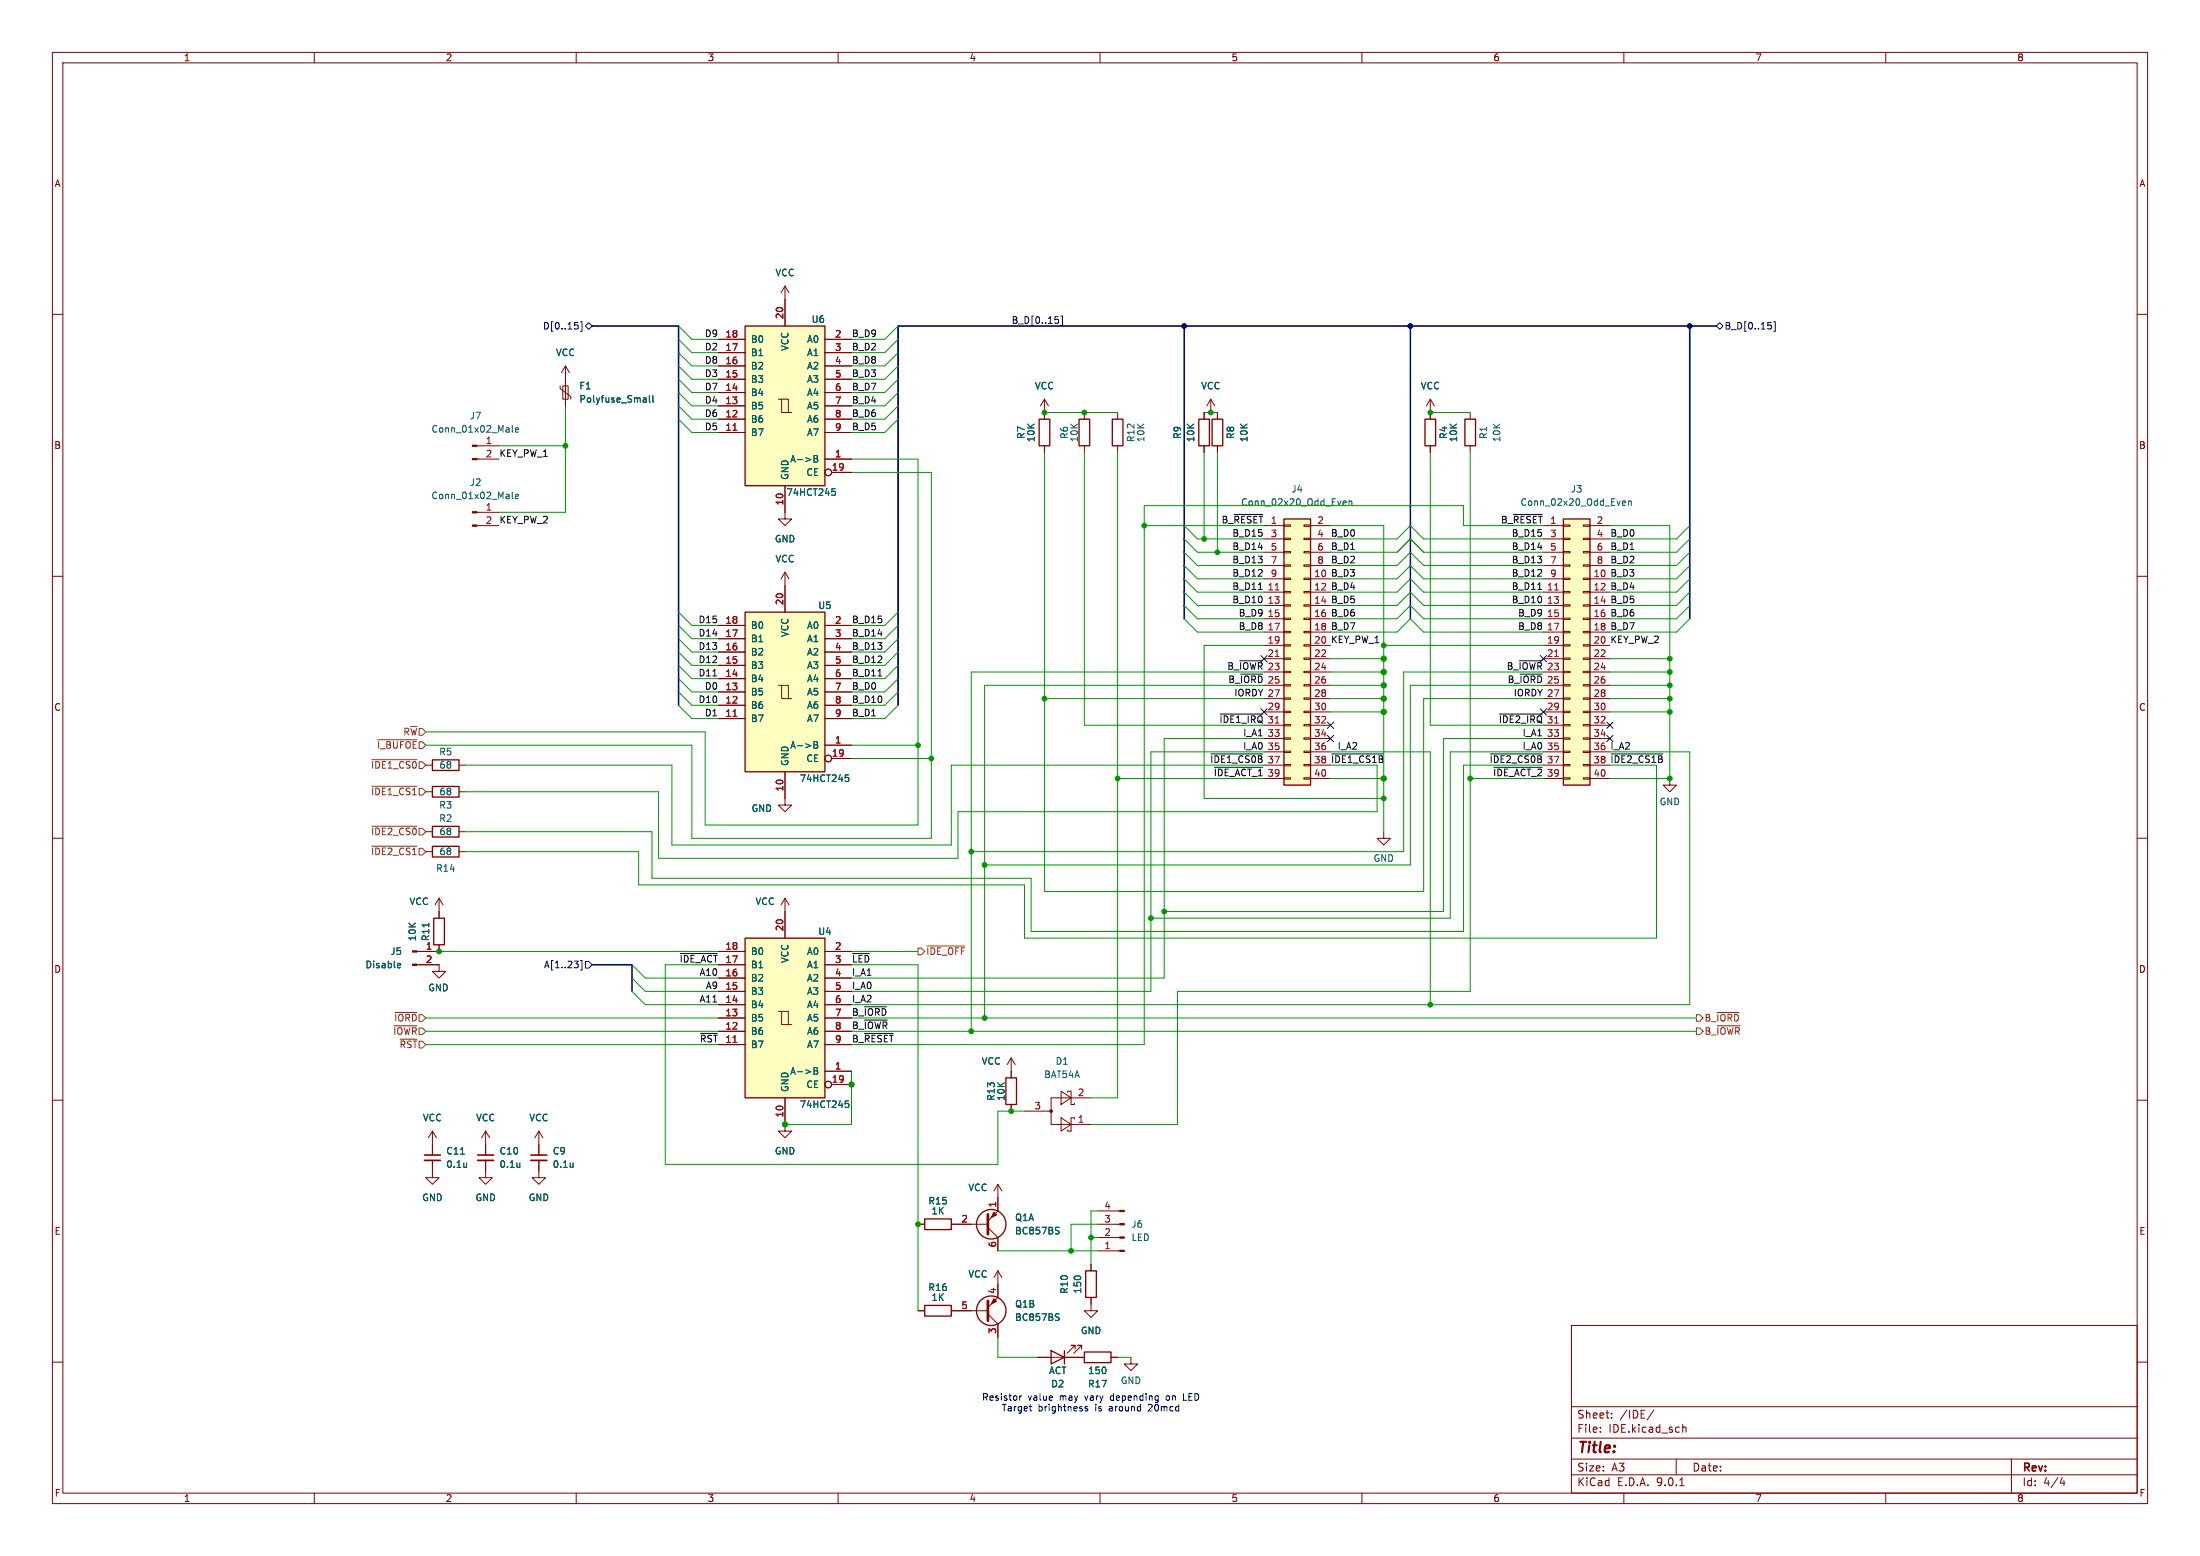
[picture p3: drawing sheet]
<svg xmlns="http://www.w3.org/2000/svg" width="420mm" height="297mm" viewBox="0 0 420 297" stroke-linecap="round" stroke-linejoin="round" font-family="sans-serif">
<g fill="none" stroke="#840000" stroke-width=".19">
<path d="M10 10h400v277h-400zM12 12h396v273h-396zM60 10v2M110 10v2M160 10v2M210 10v2M260 10v2M310 10v2M360 10v2M10 60h2M106.9 73.7v.5l2.1 1.5v.5M107.4 73.7h1.1v2.5h-1.1z"/>
<path d="M107.9 69.9l-.7 1.2M107.9 69.9l.8 1.2M107.9 69.9v7.6M408 60h2M10 110h2M408 110h2M10 160h2M408 160h2M83.8 184.2v1.2h-1.3l1.3 1.3 1.3-1.3h-1.3M10 210h2M82.5 215.9v4.6M82.5 215.9l-.7 1.3"/>
<path d="M82.5 215.9l.8 1.3M92.7 215.9l-.8 1.3M92.7 215.9l.8 1.3M92.7 215.9v2.5M408 210h2M82.5 221.5v3.3h1.3l-1.3 1.3-1.2-1.3h1.2M92.7 223.5v1.3h1.3l-1.3 1.3-1.3-1.3h1.3M102.9 223.5v1.3h1.2l-1.2 1.3-1.3-1.3h1.3M300 253h108v32h-108zM10 260h2M300 278.5h108M300 274.5h108"/>
<path d="M300 268.5h108M305.5 273.2v.2M305.5 272.5v.1M307.7 270.5v.2M307.7 269.8v.1M315.7 269.1l-1.3 1.9M320 278.5v3M321.2 271.9v1.5M321.2 272.5l.2-.1 .4 .1 .1 .9M384 278.5v6.5M408 260h2M60 285v2"/>
<path d="M110 285v2M160 285v2M210 285v2M260 285v2M300 281.5h108M310 285v2M320.7 283.6h.8M360 285v2M393.7 282l-.4 1.1h.9M394 282.6v1"/>
</g>
<path d="M123.2 75.9l.2 .2v.7M123.4 76.7l-.5 .1M123.4 76.2l-.5 .1M124 75.5v1.1l.1 .2M124.6 75.5v1.1l.2 .2M87.9 220.3h.7M89.1 222v.8M89.1 222.7l-.1 .1" fill="none" stroke="#006464" stroke-width=".19"/>
<path d="M81 220.5h3.1" fill="none" stroke="#840000" stroke-width=".3"/>
<path d="M81 221.5h3.1" fill="none" stroke="#840000" stroke-width=".33"/>
<path d="M142.2 62.2h15.3v30.5h-15.3z" fill="#ffffc2"/>
<g fill="none" stroke="#840000" stroke-width=".19">
<path d="M149.9 57.2v5M137.2 64.8h5M137.2 67.3h5M137.2 69.9h5M137.2 72.4h5M137.2 74.9h5M137.2 77.5h5M148.6 76.2h.6v2.5h1.9M149.2 76.2h1.3v2.5M157.5 64.8h5.1M157.5 67.3h5.1M157.5 69.9h5.1"/>
<path d="M157.5 72.4h5.1M157.5 74.9h5.1M157.5 77.5h5.1M207 78.7v1.3M213.4 78.7v1.3M229.9 78.7v1.3M231.1 76.2l-.7 1.3M231.1 76.2l.8 1.3M231.1 76.2v2.5M232.4 78.7v1.3M280.7 78.7v1.3M137.2 80h5"/>
<path d="M137.2 82.6h5M149.9 92.7v5.1M157.5 80h5.1M157.5 82.6h5.1M157.5 87.6h5.1M158.7 90.2h3.9M207 85.1v1.3M213.4 85.1v1.3M229.9 85.1v1.3M232.4 85.1v1.3M280.7 85.1v1.3M149.9 152.4v1.3h1.2l-1.2 1.2-1.3-1.2h1.3"/>
<path d="M264.2 158.8v1.2h1.2l-1.2 1.3-1.3-1.3h1.3M149.9 171.5v2.5M149.9 171.5l-.8 1.2M149.9 171.5l.7 1.2M92.7 218.4v2.1M102.9 215.9v4.6M102.9 215.9l-.8 1.3M102.9 215.9l.7 1.3M193 201.9l-.7 1.3M193 201.9l.8 1.3M193 201.9v2.6M92.7 221.5v2"/>
<path d="M102.9 221.5v2M190.5 226.1l-.8 1.2M190.5 226.1l.8 1.2M190.5 226.1v2.5M209.5 238.8h4.3M209.5 236.2h4.3M209.5 233.7h4.3M209.5 231.1h4.3"/>
<circle cx="158.1" cy="90.2" r=".63"/>
</g>
<path d="M142.2 62.2h15.3v30.5h-15.3zM206 80h2v5.1h-2zM212.3 80h2.1v5.1h-2.1zM228.9 80h2v5.1h-2zM231.4 80h2v5.1h-2zM279.7 80h2v5.1h-2z" fill="none" stroke="#840000" stroke-width=".25"/>
<path d="M155.4 86.9h.4l.3 .3-.3 .3 .3 .2v.3l-.2 .2h-.5zM155.4 87.5h.4M158.8 93.3h.6M159 93.8h.3l.2 .2-.1 .4-.4 .2M99.2 222v.8M99.2 222.7v.1M109.4 222v.8M109.4 222.7l-.1 .1" fill="none" stroke="#006464" stroke-width=".19"/>
<path d="M139.9 82.1h.8" fill="none" stroke="#a90000" stroke-width=".19"/>
<path d="M91.2 220.5h3M101.3 220.5h3.1" fill="none" stroke="#840000" stroke-width=".3"/>
<path d="M91.2 221.5h3M101.3 221.5h3.1" fill="none" stroke="#840000" stroke-width=".33"/>
<g fill="#840000" stroke="#840000" stroke-width=".19">
<path d="M213.8 238.6h.8v.3h-.8z"/>
<path d="M213.8 236.1h.8v.2h-.8z"/>
<path d="M213.8 233.6h.8v.2h-.8z"/>
<path d="M213.8 231h.8v.3h-.8z"/>
</g>
<path d="M245.1 99.1h5.1v50.8h-5.1z" fill="#ffffc2"/>
<path d="M245.1 99.1h5.1v50.8h-5.1z" fill="none" stroke="#840000" stroke-width=".25"/>
<g fill="none" stroke="#840000" stroke-width=".19">
<path d="M273 76.2l-.7 1.3M273 76.2l.8 1.3M273 76.2v2.5M241.3 100.3h3.8M241.3 102.9h3.8M241.3 105.4h3.8M241.3 108h3.8M241.3 110.5h3.8M241.3 113h3.8M241.3 115.6h3.8M241.3 118.1h3.8M245.1 100.2h1.3v.3h-1.3z"/>
<path d="M245.1 102.7h1.3v.3h-1.3zM245.1 105.3h1.3v.2h-1.3zM245.1 107.8h1.3v.3h-1.3zM245.1 110.4h1.3v.2h-1.3zM245.1 112.9h1.3v.3h-1.3zM245.1 115.4h1.3v.3h-1.3zM245.1 118h1.3v.2h-1.3zM248.9 100.2h1.3v.3h-1.3zM248.9 102.7h1.3v.3h-1.3zM248.9 105.3h1.3v.2h-1.3zM248.9 107.8h1.3v.3h-1.3zM248.9 110.4h1.3v.2h-1.3z"/>
<path d="M248.9 112.9h1.3v.3h-1.3zM248.9 115.4h1.3v.3h-1.3zM248.9 118h1.3v.2h-1.3zM250.2 100.3h3.8M250.2 102.9h3.8M250.2 105.4h3.8M250.2 108h3.8M250.2 110.5h3.8M250.2 113h3.8M250.2 115.6h3.8M250.2 118.1h3.8M241.3 120.7h3.8"/>
<path d="M241.3 123.2h3.8M241.3 125.7h3.8M241.3 128.3h3.8M241.3 130.8h3.8M241.3 133.4h3.8M241.3 135.9h3.8M241.3 138.4h3.8M245.1 120.5h1.3v.3h-1.3zM245.1 123.1h1.3v.2h-1.3zM245.1 125.6h1.3v.3h-1.3zM245.1 128.1h1.3v.3h-1.3zM245.1 130.7h1.3v.2h-1.3z"/>
<path d="M245.1 133.2h1.3v.3h-1.3zM245.1 135.8h1.3v.2h-1.3zM245.1 138.3h1.3v.3h-1.3zM248.9 120.5h1.3v.3h-1.3zM248.9 123.1h1.3v.2h-1.3zM248.9 125.6h1.3v.3h-1.3zM248.9 128.1h1.3v.3h-1.3zM248.9 130.7h1.3v.2h-1.3zM248.9 133.2h1.3v.3h-1.3zM248.9 135.8h1.3v.2h-1.3zM248.9 138.3h1.3v.3h-1.3zM250.2 120.7h3.8"/>
<path d="M250.2 123.2h3.8M250.2 125.7h3.8M250.2 128.3h3.8M250.2 130.8h3.8M250.2 133.4h3.8M250.2 135.9h3.8M250.2 138.4h3.8M241.3 141h3.8M241.3 143.5h3.8M241.3 146.1h3.8M241.3 148.6h3.8M245.1 140.8h1.3v.3h-1.3z"/>
<path d="M245.1 143.4h1.3v.2h-1.3zM245.1 145.9h1.3v.3h-1.3zM245.1 148.5h1.3v.2h-1.3zM248.9 140.8h1.3v.3h-1.3zM248.9 143.4h1.3v.2h-1.3zM248.9 145.9h1.3v.3h-1.3zM248.9 148.5h1.3v.2h-1.3zM250.2 141h3.8M250.2 143.5h3.8M250.2 146.1h3.8M250.2 148.6h3.8"/>
</g>
<path d="M243.4 112.6h.8M243.4 125.3h.8M243.4 138h.8" fill="none" stroke="#a90000" stroke-width=".19"/>
<path d="M256.6 95.6l.3 .1 .1 .2-.6 .1M256.9 96.4l-.3 .1M257.5 95.7l.2-.1 .3 .1 .1 .8M257.5 95.6v.9" fill="none" stroke="#006464" stroke-width=".19"/>
<path d="M298.4 99.1h5.1v50.8h-5.1z" fill="#ffffc2"/>
<path d="M272 80h2.1v5.1h-2.1zM298.4 99.1h5.1v50.8h-5.1z" fill="none" stroke="#840000" stroke-width=".25"/>
<g fill="none" stroke="#840000" stroke-width=".19">
<path d="M273 78.7v1.3M273 85.1v1.3M294.6 100.3h3.8M294.6 102.9h3.8M294.6 105.4h3.8M294.6 108h3.8M294.6 110.5h3.8M294.6 113h3.8M294.6 115.6h3.8M294.6 118.1h3.8M298.4 100.2h1.3v.3h-1.3zM298.4 102.7h1.3v.3h-1.3z"/>
<path d="M298.4 105.3h1.3v.2h-1.3zM298.4 107.8h1.3v.3h-1.3zM298.4 110.4h1.3v.2h-1.3zM298.4 112.9h1.3v.3h-1.3zM298.4 115.4h1.3v.3h-1.3zM298.4 118h1.3v.2h-1.3zM302.3 100.2h1.2v.3h-1.2zM302.3 102.7h1.2v.3h-1.2zM302.3 105.3h1.2v.2h-1.2zM302.3 107.8h1.2v.3h-1.2zM302.3 110.4h1.2v.2h-1.2zM302.3 112.9h1.2v.3h-1.2z"/>
<path d="M302.3 115.4h1.2v.3h-1.2zM302.3 118h1.2v.2h-1.2zM303.5 100.3h3.8M303.5 102.9h3.8M303.5 105.4h3.8M303.5 108h3.8M303.5 110.5h3.8M303.5 113h3.8M303.5 115.6h3.8M303.5 118.1h3.8M294.6 120.7h3.8M294.6 123.2h3.8"/>
<path d="M294.6 125.7h3.8M294.6 128.3h3.8M294.6 130.8h3.8M294.6 133.4h3.8M294.6 135.9h3.8M294.6 138.4h3.8M298.4 120.5h1.3v.3h-1.3zM298.4 123.1h1.3v.2h-1.3zM298.4 125.6h1.3v.3h-1.3zM298.4 128.1h1.3v.3h-1.3zM298.4 130.7h1.3v.2h-1.3zM298.4 133.2h1.3v.3h-1.3z"/>
<path d="M298.4 135.8h1.3v.2h-1.3zM298.4 138.3h1.3v.3h-1.3zM302.3 120.5h1.2v.3h-1.2zM302.3 123.1h1.2v.2h-1.2zM302.3 125.6h1.2v.3h-1.2zM302.3 128.1h1.2v.3h-1.2zM302.3 130.7h1.2v.2h-1.2zM302.3 133.2h1.2v.3h-1.2zM302.3 135.8h1.2v.2h-1.2zM302.3 138.3h1.2v.3h-1.2zM303.5 120.7h3.8M303.5 123.2h3.8"/>
<path d="M303.5 125.7h3.8M303.5 128.3h3.8M303.5 130.8h3.8M303.5 133.4h3.8M303.5 135.9h3.8M303.5 138.4h3.8M294.6 141h3.8M294.6 143.5h3.8M294.6 146.1h3.8M294.6 148.6h3.8M298.4 140.8h1.3v.3h-1.3zM298.4 143.4h1.3v.2h-1.3z"/>
<path d="M298.4 145.9h1.3v.3h-1.3zM298.4 148.5h1.3v.2h-1.3zM302.3 140.8h1.2v.3h-1.2zM302.3 143.4h1.2v.2h-1.2zM302.3 145.9h1.2v.3h-1.2zM302.3 148.5h1.2v.2h-1.2zM303.5 141h3.8M303.5 143.5h3.8M303.5 146.1h3.8M303.5 148.6h3.8M83.8 171.5l-.7 1.2M83.8 171.5l.8 1.2"/>
<path d="M83.8 171.5v2.5"/>
</g>
<path d="M296.8 112.6h.7M296.8 125.3h.7M296.8 138h.7" fill="none" stroke="#a90000" stroke-width=".19"/>
<path d="M309.9 95.6l.4 .1v.2l-.6 .1M310.3 96.4l-.4 .1M310.9 95.7l.2-.1 .3 .1v.8M310.9 95.6v.9" fill="none" stroke="#006464" stroke-width=".19"/>
<path d="M142.2 116.8h15.3v30.5h-15.3z" fill="#ffffc2"/>
<g fill="none" stroke="#840000" stroke-width=".19">
<path d="M149.9 54.6v2.6M149.9 54.6l-.8 1.3M149.9 54.6l.7 1.3M199.4 76.2l-.8 1.3M199.4 76.2l.8 1.3M199.4 76.2v2.5M91 85.1h4.2M91 87.6h4.2M91 97.8h4.2M149.9 97.8v1.3h1.2l-1.2 1.2-1.3-1.2h1.3M91 100.3h4.2M137.2 119.4h5"/>
<path d="M149.9 109.2v7.6M149.9 109.2l-.8 1.3M149.9 109.2l.7 1.3M157.5 119.4h5.1M137.2 121.9h5M137.2 124.5h5M137.2 127h5M137.2 129.5h5M137.2 132.1h5M137.2 134.6h5M137.2 137.2h5M148.6 130.8h.6v2.6h1.9"/>
<path d="M149.2 130.8h1.3v2.6M157.5 121.9h5.1M157.5 124.5h5.1M157.5 127h5.1M157.5 129.5h5.1M157.5 132.1h5.1M157.5 134.6h5.1M157.5 137.2h5.1M81.3 158.8h1.2M81.3 146.1h1.2M81.3 151.1h1.2M87.6 158.8h1.3"/>
<path d="M87.6 146.1h1.3M87.6 151.1h1.3M149.9 147.3v5.1M157.5 142.2h5.1M158.7 144.8h3.9M318.8 148.6v1.3h1.2l-1.2 1.2-1.3-1.2h1.3M149.9 214.6v1.3h1.2l-1.2 1.3-1.3-1.3h1.3M175.3 233.7h1.2M181.6 233.7h7M188.6 234.3l1.9 1.9v2.6M190.5 228.6v2.5l-1.9 1.9M175.3 250.2h1.2"/>
<path d="M181.6 250.2h7M188.6 250.8l1.9 1.9v2.6M190.5 242.6v5l-1.9 2M190.5 242.6l-.8 1.2M190.5 242.6l.8 1.2"/>
<circle cx="158.1" cy="144.8" r=".63"/>
</g>
<g fill="none" stroke="#840000" stroke-width=".25">
<path d="M142.2 116.8h15.3v30.5h-15.3zM82.5 157.7h5.1v2.1h-5.1zM82.5 145h5.1v2.1h-5.1zM82.5 150.1h5.1v2h-5.1zM176.5 232.7h5.1v2h-5.1zM176.5 249.2h5.1v2h-5.1z"/>
<circle cx="189.2" cy="233.7" r="2.82"/>
<circle cx="189.2" cy="250.2" r="2.82"/>
</g>
<path d="M97.8 81.2v1.1l.2 .2M97.8 93.9v1.1l.2 .2M98.4 82.1l.6-.1-.1-.3-.3-.1-.2 .2 .1 .6h.4M98.4 94.8l.6-.1-.1-.3-.3-.1-.2 .2 .1 .6h.4M155.4 141.5h.4l.3 .3-.3 .4 .3 .1v.3l-.2 .2h-.5zM155.4 142.2h.4M161.4 147.9h.6M161.5 148.4h.3l.2 .2-.1 .5-.4 .1M201.7 234.3h.5M202 234.9l.2 .3-.2 .3M201.7 250.8h.5M202 251.4l.2 .3-.2 .3" fill="none" stroke="#006464" stroke-width=".19"/>
<path d="M139.9 136.7h.8" fill="none" stroke="#a90000" stroke-width=".19"/>
<g fill="#840000" stroke="#840000" stroke-width=".19">
<path d="M90.2 85h.8v.2h-.8z"/>
<path d="M90.2 87.5h.8v.3h-.8z"/>
<path d="M90.2 97.7h.8v.2h-.8z"/>
<path d="M90.2 100.2h.8v.3h-.8z"/>
<path d="M189.7 231.4l.5 .5-1 .5z"/>
<path d="M189.7 247.9l.5 .5-1 .5z"/>
</g>
<path d="M188.6 231.8v3.8M188.6 248.3v3.8" fill="none" stroke="#840000" stroke-width=".51"/>
<path d="M142.2 179.1h15.3v30.5h-15.3z" fill="#ffffc2"/>
<g fill="none" stroke="#840000" stroke-width=".19">
<path d="M149.9 57.2v5M107.9 72.4v.6M107.9 76.8v.7M137.2 64.8h5M137.2 67.3h5M137.2 69.9h5M137.2 72.4h5M137.2 74.9h5M137.2 77.5h5M157.5 64.8h5.1M157.5 67.3h5.1M157.5 69.9h5.1"/>
<path d="M157.5 72.4h5.1M157.5 74.9h5.1M157.5 77.5h5.1M199.4 78.7v1.3M229.9 78.7v1.3M232.4 78.7v1.3M273 78.7v1.3M137.2 80h5M137.2 82.6h5M149.9 92.7v5.1M157.5 80h5.1M157.5 82.6h5.1"/>
<path d="M157.5 87.6h5.1M158.7 90.2h3.9M199.4 85.1v1.3M229.9 85.1v1.3M232.4 85.1v1.3M273 85.1v1.3M137.2 119.4h5M149.9 111.8v5M157.5 119.4h5.1M137.2 121.9h5M137.2 124.5h5M137.2 127h5"/>
<path d="M137.2 129.5h5M137.2 132.1h5M137.2 134.6h5M137.2 137.2h5M157.5 121.9h5.1M157.5 124.5h5.1M157.5 127h5.1M157.5 129.5h5.1M157.5 132.1h5.1M157.5 134.6h5.1M157.5 137.2h5.1M149.9 147.3v5.1"/>
<path d="M157.5 142.2h5.1M158.7 144.8h3.9M81.3 162.6h1.2M83.8 174v1.3M87.6 162.6h1.3M149.9 174v5.1M79.6 184.2h4.2M83.8 180.3v1.3h-4.2M137.2 181.6h5M137.2 184.2h5M137.2 186.7h5M137.2 189.2h5"/>
<path d="M137.2 191.8h5M137.2 194.3h5M137.2 196.9h5M137.2 199.4h5M148.6 193h.6v2.6h1.9M149.2 193h1.3v2.6M157.5 181.6h5.1M157.5 184.2h5.1M157.5 186.7h5.1M157.5 189.2h5.1M157.5 191.8h5.1M157.5 194.3h5.1"/>
<path d="M157.5 196.9h5.1M157.5 199.4h5.1M82.5 218.4v2.1M92.7 218.4v2.1M102.9 218.4v2.1M149.9 209.6v5M157.5 204.5h5.1M158.7 207h3.9M193 204.5v1.2M193 210.8v1.3M195.6 212.1h5.1M202.6 213.4l1.9 1.2-1.9 1.3z"/>
<path d="M202.6 208.3l1.9 1.3-1.9 1.2zM203.8 208.5v-.2h.7v2.5h.6v-.2M205.1 213.6v-.2h-.6v2.5h-.7v-.3M208.3 209.6h-7.6v5h7.6M82.5 221.5v2M92.7 221.5v2M102.9 221.5v2M175.3 233.7h1.2M181.6 233.7h3.8M190.5 228.6v2.5M190.5 236.2v2.6M175.3 250.2h1.2"/>
<path d="M181.6 250.2h3.8M190.5 245.1v2.5M190.5 252.7v2.6M198.1 259.1h8.9M205.2 257.6v-.8h-.7h.7l-1.5 1.5M206.5 257.6v-.8h-.8h.8l-1.5 1.5M208.3 247.6v2.6h1.2l-1.2 1.3-1.3-1.3h1.3M208.3 241.3v1.3M212.1 259.1h1.3M215.9 259.1v1.2h1.3l-1.3 1.3-1.3-1.3h1.3"/>
<circle cx="158.1" cy="90.2" r=".63"/>
<circle cx="158.1" cy="144.8" r=".63"/>
<circle cx="158.1" cy="207" r=".63"/>
</g>
<path d="M198.4 80h2v5.1h-2zM82.5 161.5h5.1v2.1h-5.1zM82.8 175.3h2v5h-2zM142.2 179.1h15.3v30.5h-15.3zM192 205.7h2.1v5.1h-2.1zM200.7 257.8l2.5 1.3-2.5 1.2zM203.2 257.8v2.5M207 258.1h5.1v2h-5.1zM207.3 242.6h2v5h-2z" fill="none" stroke="#840000" stroke-width=".25"/>
<g fill="none" stroke="#006464" stroke-width=".19">
<path d="M123.2 75.9l.2 .2v.7M123.4 76.7l-.5 .1M123.4 76.2l-.5 .1M124 75.5v1.1l.1 .2M124.6 75.5v1.1l.2 .2M155.4 86.9h.4l.3 .3-.3 .3 .3 .2v.3l-.2 .2h-.5zM155.4 87.5h.4M158.8 93.3h.6M159 93.8h.3l.2 .2-.1 .4-.4 .2M155.4 141.5h.4l.3 .3-.3 .4 .3 .1v.3l-.2 .2h-.5zM155.4 142.2h.4M161.4 147.9h.6"/>
<path d="M161.5 148.4h.3l.2 .2-.1 .5-.4 .1M81.9 176.2v.7M76.1 183.9h.3l.1 .3-.6 .1M76.4 184.7h-.3M155.4 203.8h.4l.3 .2-.3 .4 .3 .1v.3l-.2 .2h-.5zM155.4 204.4h.4M161.4 210.1h.6M161.5 210.6h.3l.2 .3-.1 .4-.4 .1M87.9 220.3h.7M89.1 222v.8M89.1 222.7l-.1 .1M99.2 222v.8"/>
<path d="M99.2 222.7v.1M109.4 222v.8M109.4 222.7l-.1 .1M201.7 234.3h.5M202 234.9l.2 .3-.2 .3M201.7 250.8h.5M202 251.4l.2 .3-.2 .3"/>
</g>
<path d="M139.9 82.1h.8M139.9 136.7h.8M139.9 199h.8" fill="none" stroke="#a90000" stroke-width=".19"/>
<g fill="#840000" stroke="#840000" stroke-width=".19">
<path d="M78.7 181.5h.9v.2h-.9z"/>
<path d="M78.7 184h.9v.3h-.9z"/>
<circle cx="200.7" cy="212.1" r=".25"/>
</g>
<g fill="none" stroke="#000084" stroke-width=".19">
<path d="M109.7 61.5h.6M110.3 62.1l.1 .2-.1 .4M110.8 61.4h.3v1.8h-.3M111.8 62.2l.6-.6 .6 .6-.6 .7zM201.4 60.4h.6M201.8 60.9l.3 .3v.3l-.3 .2M202.5 60.3h.3v1.8h-.3M327.7 62.2l.6-.6 .6 .6-.6 .7zM337.5 61.5h.6M337.9 62l.3 .3v.3l-.3 .2M338.6 61.4h.3v1.8h-.3M240.7 135.3l1.2 1.2"/>
<path d="M240.7 125.1l1.2 1.2M241.9 135.3l-1.2 1.2M241.9 125.1l-1.2 1.2M253.4 137.8l1.2 1.2M254.6 137.8l-1.2 1.2M294 125.1l1.2 1.2M294 135.3l1.2 1.2M295.2 125.1l-1.2 1.2M295.2 135.3l-1.2 1.2M306.7 137.8l1.2 1.2M307.9 137.8l-1.2 1.2M253.4 140.4l1.2 1.2"/>
<path d="M254.6 140.4l-1.2 1.2M306.7 140.4l1.2 1.2M307.9 140.4l-1.2 1.2M109.6 183.5h.8l-.4 .4M110.3 184.1v.5M110.8 183.3h.3v1.9h-.3M111.8 183.5h.6l.6 .7-.6 .6h-.6z"/>
</g>
<g fill="none" stroke="#725600" stroke-width=".19">
<path d="M78.4 138.7h1.2M71 145h8.6M71 150.1h8.6M71 157.7h8.6M72.1 141.2h7.5M71 161.5h8.6M75.2 195.8h4.4M75.4 193.3h4.2M76.4 198.3h3.2M175.3 181h.6l.6 .6-.6 .6h-.6zM176.9 180.6h7.3M323.8 196.2h.7l.6 .7-.6 .6h-.7z"/>
<path d="M323.8 193.7h.7l.6 .6-.6 .6h-.7zM327.8 195.8h4.4M327.8 193.3h4.2"/>
</g>
<g fill="none" stroke="#0f0f0f" stroke-width=".19">
<path d="M235.6 98.2h5.5M288.9 98.2h5.5M240.2 112.5h.8M293.6 112.5h.7M136.1 129h.7M167.6 129h.7M232.9 136.3h8.2M236.7 126.1h4.4M236.9 128.7h4.2M286.3 136.3h8.1M290 126.1h4.4M290.2 128.7h4.2"/>
<path d="M231.2 143.9h9.9M231.8 146.5h9.3M254.2 143.9h9.9M284.5 143.9h9.9M285.2 146.5h9.2M307.6 143.9h9.9M129.9 182h7M133.7 197.3h3.2M162.8 182h3.2M165 194.7h4.4M165 197.3h5.5M165 192.2h4.2"/>
</g>
<path d="M113 62.2h16.5v72.4M226.1 62.2v55.9M269.2 62.2v55.9M322.6 62.2v55.9M327.7 62.2h-156.3v72.4M113 184.2h7.6v5" fill="none" stroke="#000084" stroke-width=".3"/>
<g fill="none" stroke="#009600" stroke-width=".19">
<path d="M107.9 77.5v20.3h-12.7M129.5 62.2l2.6 2.6h5.1M129.5 67.3l2.6 2.6h5.1M129.5 64.8l2.6 2.5h5.1M129.5 74.9l2.6 2.6h5.1M129.5 72.4l2.6 2.5h5.1M129.5 69.9l2.6 2.5h5.1M129.5 77.5l2.6 2.5h5.1M171.4 62.2l-2.5 2.6h-6.3M171.4 67.3l-2.5 2.6h-6.3M171.4 64.8l-2.5 2.5h-6.3M171.4 74.9l-2.5 2.6h-6.3"/>
<path d="M171.4 72.4l-2.5 2.5h-6.3M171.4 69.9l-2.5 2.5h-6.3M171.4 77.5l-2.5 2.5h-6.3M199.4 78.7h14M229.9 78.7h2.5M273 78.7h7.7M95.2 85.1h12.7M129.5 80l2.6 2.6h5.1M162.6 87.6h12.7v69.9h-40.7v-17.8h-53.3M162.6 90.2h15.2v69.8h-45.7v-17.8h-50.8M171.4 80l-2.5 2.6h-6.3M199.4 86.4v83.8h72.4v-36.8h22.8"/>
<path d="M207 86.4v52h34.3M213.4 86.4v123.2h-5.1M229.9 86.4v16.5M232.4 86.4v19M273 86.4v52h21.6M280.7 86.4v102.8h-55.9v25.4h-16.5M129.5 116.8l2.6 2.6h5.1M129.5 119.4l2.6 2.5h5.1M171.4 116.8l-2.5 2.6h-6.3M171.4 119.4l-2.5 2.5h-6.3M218.4 100.3h22.9M226.1 115.6l2.5 2.5h12.7"/>
<path d="M226.1 110.5l2.5 2.5h12.7M226.1 108l2.5 2.5h12.7M226.1 100.3l2.5 2.6h12.7M226.1 118.1l2.5 2.6h12.7M226.1 113l2.5 2.6h12.7M226.1 102.9l2.5 2.5h12.7M226.1 105.4l2.5 2.6h12.7M254 100.3h10.2v58.5M254 118.1h12.7l2.5-2.5 2.6 2.5h22.8M254 113h12.7l2.5-2.5 2.6 2.5h22.8M254 110.5h12.7l2.5-2.5 2.6 2.5h22.8M254 102.9h12.7l2.5-2.6 2.6 2.6h22.8"/>
<path d="M254 115.6h12.7l2.5-2.6 2.6 2.6h22.8M254 105.4h12.7l2.5-2.5 2.6 2.5h22.8M254 108h12.7l2.5-2.6 2.6 2.6h22.8M294.6 100.3h-15.2v-3.8h-61v102.9h-55.8M307.3 100.3h11.5v48.3h-11.5M322.6 115.6l-2.6 2.5h-12.7M322.6 110.5l-2.6 2.5h-12.7M322.6 108l-2.6 2.5h-12.7M322.6 100.3l-2.6 2.6h-12.7M322.6 118.1l-2.6 2.6h-12.7M322.6 113l-2.6 2.6h-12.7M322.6 102.9l-2.6 2.5h-12.7"/>
<path d="M322.6 105.4l-2.6 2.6h-12.7M129.5 134.6l2.6 2.6h5.1M129.5 129.5l2.6 2.6h5.1M129.5 132.1l2.6 2.5h5.1M129.5 127l2.6 2.5h5.1M129.5 121.9l2.6 2.6h5.1M129.5 124.5l2.6 2.5h5.1M171.4 134.6l-2.5 2.6h-6.3M171.4 129.5l-2.5 2.6h-6.3M171.4 132.1l-2.5 2.5h-6.3M171.4 127l-2.5 2.5h-6.3M171.4 121.9l-2.5 2.6h-6.3"/>
<path d="M171.4 124.5l-2.5 2.5h-6.3M199.4 133.4h41.9M241.3 123.2h-11.4v29.2h34.3M241.3 130.8h-53.3v63.5M241.3 128.3h-55.9v68.6M254 133.4h10.2M254 135.9h10.2M254 130.8h10.2M254 128.3h10.2M254 125.7h10.2M254 120.7h12.7l2.5-2.6 2.6 2.6h22.8M264.2 123.2h30.4"/>
<path d="M294.6 130.8h-25.4v34.3h-81.2M294.6 128.3h-26.6v34.3h-82.6M307.3 133.4h11.5M307.3 135.9h11.5M307.3 130.8h11.5M307.3 128.3h11.5M307.3 125.7h11.5M88.9 146.1h39.4v15.2h53.3v-15.2h59.7M162.6 142.2h12.7M162.6 144.8h15.2M213.4 148.6h27.9M241.3 143.5h-21.6v45.7h-57.1"/>
<path d="M241.3 141h-19.1v45.7h-59.6M254 148.6h10.2M254 143.5h19v48.3M254 146.1h8.9v8.8h-80v8.9h-57.2v-12.7h-36.8M280.7 148.6h13.9M294.6 146.1h-15.2v31.7h-82.6v-10.2h-72.3v-8.8h-35.6M294.6 143.5h-17.7v31.8h-57.2M294.6 141h-19v33h-53.4M307.3 146.1h8.9v33h-120.6v-10.2h-73.7v-6.3h-33M307.3 143.5h15.3v48.3h-160M81.3 196.9h55.9M81.3 194.3h55.9"/>
<path d="M81.3 199.4h55.9M83.8 181.6h53.4M120.6 189.2l2.6 2.6h14M120.6 184.2l2.6 2.5h14M120.6 186.7l2.6 2.5h14M137.2 184.2h-10.2v38h63.5v-10.1h5.1M162.6 184.2h12.7v66M162.6 196.9h161.2M162.6 181.6h12.7M162.6 194.3h161.2M162.6 204.5v10.1h-12.7M190.5 238.8h19"/>
<path d="M208.3 236.2h1.2M209.5 233.7h-5v5.1M209.5 231.1h-1.2v10.2M190.5 255.3v3.8h7.6M213.4 259.1h2.5"/>
</g>
<path d="M194.7 266.4v.9M195 266.4l-.3 .3M196.5 268.5h.5M196.7 269.3h.3M207.2 268.5v.3l.4 .2 .1 .1-.2 .2h-.4M222.7 266.5l-.1 .2 .1 .5M225.9 266v1.3h.6" fill="none" stroke="#0000c2" stroke-width=".19"/>
<g fill="#009600" stroke="#009600" stroke-width=".19">
<circle cx="107.9" cy="85.1" r=".46"/>
<circle cx="199.4" cy="133.4" r=".46"/>
<circle cx="199.4" cy="78.7" r=".46"/>
<circle cx="207" cy="78.7" r=".46"/>
<circle cx="231.1" cy="78.7" r=".46"/>
<circle cx="218.4" cy="100.3" r=".46"/>
<circle cx="264.2" cy="128.3" r=".51"/>
<circle cx="264.2" cy="130.8" r=".51"/>
<circle cx="264.2" cy="123.2" r=".46"/>
<circle cx="264.2" cy="125.7" r=".51"/>
<circle cx="273" cy="78.7" r=".46"/>
<circle cx="229.9" cy="102.9" r=".46"/>
<circle cx="232.4" cy="105.4" r=".46"/>
<circle cx="264.2" cy="148.6" r=".51"/>
<circle cx="264.2" cy="133.4" r=".51"/>
<circle cx="264.2" cy="152.4" r=".46"/>
<circle cx="273" cy="191.8" r=".46"/>
<circle cx="318.8" cy="125.7" r=".46"/>
<circle cx="318.8" cy="148.6" r=".46"/>
<circle cx="318.8" cy="135.9" r=".46"/>
<circle cx="318.8" cy="133.4" r=".46"/>
<circle cx="318.8" cy="130.8" r=".46"/>
<circle cx="318.8" cy="128.3" r=".46"/>
<circle cx="280.7" cy="148.6" r=".46"/>
<circle cx="213.4" cy="148.6" r=".46"/>
<circle cx="264.2" cy="135.9" r=".51"/>
<circle cx="193" cy="212.1" r=".46"/>
<circle cx="219.7" cy="175.3" r=".46"/>
<circle cx="222.2" cy="174" r=".46"/>
<circle cx="188" cy="165.1" r=".46"/>
<circle cx="185.4" cy="162.6" r=".46"/>
<circle cx="175.3" cy="142.2" r=".46"/>
<circle cx="177.8" cy="144.8" r=".46"/>
<circle cx="175.3" cy="233.7" r=".46"/>
<circle cx="185.4" cy="196.9" r=".46"/>
<circle cx="188" cy="194.3" r=".46"/>
<circle cx="204.5" cy="238.8" r=".46"/>
<circle cx="208.3" cy="236.2" r=".46"/>
<circle cx="162.6" cy="207" r=".51"/>
<circle cx="149.9" cy="214.6" r=".51"/>
<circle cx="83.8" cy="181.6" r=".46"/>
</g>
<g fill="#000084" stroke="#000084" stroke-width=".19">
<circle cx="226.1" cy="62.2" r=".46"/>
<circle cx="269.2" cy="62.2" r=".46"/>
<circle cx="322.6" cy="62.2" r=".46"/>
</g>
<text font-size="2.8" fill="#840000" x="301" y="277.9">Title:</text>
<g font-size="2.1" fill="#840000">
<text x="301" y="273.7">File:</text>
<text x="301" y="271">Sheet:</text>
<text x="307.1" y="273.7">IDE.kicad_sch</text>
<text x="309.2" y="271">/IDE/</text>
<text x="301" y="281.1">Size:</text>
<text x="307.6" y="281.1">A3</text>
<text x="323" y="281.1">Date:</text>
<text x="386" y="281.3">Rev:</text>
<text x="301" y="283.9">KiCad</text>
<text x="308.7" y="283.9">E.D.A.</text>
<text x="316.3" y="283.9">9.0.1</text>
<text x="386" y="283.9">Id:</text>
<text x="390.1" y="283.9">4/4</text>
</g>
<g font-size="1.8" fill="#840000">
<text x="35" y="11.9">1</text>
<text x="85" y="11.9">2</text>
<text x="135" y="11.9">3</text>
<text x="185" y="11.9">4</text>
<text x="235" y="11.9">5</text>
<text x="285" y="11.9">6</text>
<text x="335" y="11.9">7</text>
<text x="385" y="11.9">8</text>
<text x="10.3" y="35.9">A</text>
<text x="408.3" y="35.9">A</text>
<text x="10.3" y="85.9">B</text>
<text x="408.2" y="85.9">B</text>
<text x="10.3" y="135.9">C</text>
<text x="408.2" y="135.9">C</text>
<text x="10.3" y="185.9">D</text>
<text x="408.2" y="185.9">D</text>
<text x="10.3" y="235.9">E</text>
<text x="408.3" y="235.9">E</text>
<text x="10.3" y="285.9">F</text>
<text x="35" y="286.9">1</text>
<text x="85" y="286.9">2</text>
<text x="135" y="286.9">3</text>
<text x="185" y="286.9">4</text>
<text x="235" y="286.9">5</text>
<text x="285" y="286.9">6</text>
<text x="335" y="286.9">7</text>
<text x="385" y="286.9">8</text>
<text x="408.3" y="285.9">F</text>
</g>
<g font-size="1.8" fill="#006464">
<text x="147.9" y="52.9">VCC</text>
<text x="143.3" y="65.6">B0</text>
<text x="154" y="65.6">A0</text>
<text x="154.8" y="61.8">U6</text>
<text x="106" y="68.2">VCC</text>
<text x="143.3" y="68.2">B1</text>
<text x="143.3" y="70.7">B2</text>
<text x="150.7" y="67.1" transform="rotate(-90 150.7 67.1)">VCC</text>
<text x="154" y="68.2">A1</text>
<text x="154" y="70.7">A2</text>
<text x="110.5" y="74.5">F1</text>
<text x="110.5" y="77.1">Polyfuse_Small</text>
<text x="143.3" y="73.3">B3</text>
<text x="143.3" y="75.8">B4</text>
<text x="154" y="73.3">A3</text>
<text x="154" y="75.8">A4</text>
<text x="197.5" y="74.5">VCC</text>
<text x="229.2" y="74.5">VCC</text>
<text x="271.1" y="74.5">VCC</text>
<text x="82.3" y="82.8">Conn_01x02_Male</text>
<text x="89.6" y="80.2">J7</text>
<text x="143.3" y="78.3">B5</text>
<text x="143.3" y="80.9">B6</text>
<text x="143.3" y="83.4">B7</text>
<text x="154" y="78.3">A5</text>
<text x="154" y="80.9">A6</text>
<text x="154" y="83.4">A7</text>
<text x="195.8" y="83.9" transform="rotate(-90 195.8 83.9)">R7</text>
<text x="204.1" y="83.9" transform="rotate(-90 204.1 83.9)">R6</text>
<text x="225.7" y="83.9" transform="rotate(-90 225.7 83.9)">R9</text>
<text x="235.8" y="83.9" transform="rotate(-90 235.8 83.9)">R8</text>
<text x="276.5" y="83.9" transform="rotate(-90 276.5 83.9)">R4</text>
<text x="284.1" y="83.9" transform="rotate(-90 284.1 83.9)">R1</text>
<text x="150.8" y="88.5">A-&gt;B</text>
<text x="197.7" y="84.5" transform="rotate(-90 197.7 84.5)">10K</text>
<text x="206" y="84.5" transform="rotate(-90 206 84.5)">10K</text>
<text x="216.8" y="84.5" transform="rotate(-90 216.8 84.5)">R12</text>
<text x="218.7" y="84.5" transform="rotate(-90 218.7 84.5)">10K</text>
<text x="228.2" y="84.5" transform="rotate(-90 228.2 84.5)">10K</text>
<text x="238.4" y="84.5" transform="rotate(-90 238.4 84.5)">10K</text>
<text x="278.4" y="84.5" transform="rotate(-90 278.4 84.5)">10K</text>
<text x="286.6" y="84.5" transform="rotate(-90 286.6 84.5)">10K</text>
<text x="82.3" y="95.5">Conn_01x02_Male</text>
<text x="89.6" y="92.9">J2</text>
<text x="150" y="94.8">74HCT245</text>
<text x="150.7" y="91.7" transform="rotate(-90 150.7 91.7)">GND</text>
<text x="153.8" y="91">CE</text>
<text x="246.5" y="94.2">J4</text>
<text x="299.8" y="94.2">J3</text>
<text x="236.8" y="96.7">Conn_02x20_Odd_Even</text>
<text x="290.2" y="96.7">Conn_02x20_Odd_Even</text>
<text x="147.8" y="103.7">GND</text>
<text x="147.9" y="107.5">VCC</text>
<text x="156.1" y="116.4">U5</text>
<text x="143.3" y="120.2">B0</text>
<text x="143.3" y="122.8">B1</text>
<text x="143.3" y="125.3">B2</text>
<text x="150.7" y="121.7" transform="rotate(-90 150.7 121.7)">VCC</text>
<text x="154" y="120.2">A0</text>
<text x="154" y="122.8">A1</text>
<text x="154" y="125.3">A2</text>
<text x="143.3" y="127.9">B3</text>
<text x="143.3" y="130.4">B4</text>
<text x="154" y="127.9">A3</text>
<text x="154" y="130.4">A4</text>
<text x="143.3" y="132.9">B5</text>
<text x="143.3" y="135.5">B6</text>
<text x="154" y="132.9">A5</text>
<text x="154" y="135.5">A6</text>
<text x="143.3" y="138">B7</text>
<text x="150.8" y="143.1">A-&gt;B</text>
<text x="154" y="138">A7</text>
<text x="83.7" y="144.4">R5</text>
<text x="83.8" y="146.9">68</text>
<text x="150.7" y="146.3" transform="rotate(-90 150.7 146.3)">GND</text>
<text x="152.6" y="149.5">74HCT245</text>
<text x="153.8" y="145.6">CE</text>
<text x="83.7" y="154.5">R3</text>
<text x="83.8" y="152">68</text>
<text x="143.4" y="155.2">GND</text>
<text x="316.7" y="153.9">GND</text>
<text x="83.7" y="157.1">R2</text>
<text x="83.8" y="159.6">68</text>
<text x="83.1" y="166.6">R14</text>
<text x="83.8" y="163.4">68</text>
<text x="262.1" y="164.7">GND</text>
<text x="78.1" y="172.9">VCC</text>
<text x="144.1" y="172.9">VCC</text>
<text x="79.6" y="179.7" transform="rotate(-90 79.6 179.7)">10K</text>
<text x="82.1" y="179.7" transform="rotate(-90 82.1 179.7)">R11</text>
<text x="156.1" y="178.7">U4</text>
<text x="69.7" y="185">Disable</text>
<text x="74.4" y="182.5">J5</text>
<text x="143.3" y="182.5">B0</text>
<text x="143.3" y="185">B1</text>
<text x="150.7" y="183.9" transform="rotate(-90 150.7 183.9)">VCC</text>
<text x="154" y="182.5">A0</text>
<text x="154" y="185">A1</text>
<text x="81.7" y="189.4">GND</text>
<text x="143.3" y="187.6">B2</text>
<text x="143.3" y="190.1">B3</text>
<text x="154" y="187.6">A2</text>
<text x="154" y="190.1">A3</text>
<text x="143.3" y="192.6">B4</text>
<text x="143.3" y="195.2">B5</text>
<text x="143.3" y="197.7">B6</text>
<text x="154" y="192.6">A4</text>
<text x="154" y="195.2">A5</text>
<text x="154" y="197.7">A6</text>
<text x="143.3" y="200.3">B7</text>
<text x="154" y="200.3">A7</text>
<text x="187.3" y="203.4">VCC</text>
<text x="201.4" y="203.4">D1</text>
<text x="150.7" y="208.5" transform="rotate(-90 150.7 208.5)">GND</text>
<text x="150.8" y="205.3">A-&gt;B</text>
<text x="153.8" y="207.9">CE</text>
<text x="199.2" y="206">BAT54A</text>
<text x="80.6" y="214.2">VCC</text>
<text x="90.8" y="214.2">VCC</text>
<text x="101" y="214.2">VCC</text>
<text x="152.6" y="211.7">74HCT245</text>
<text x="190.1" y="210.2" transform="rotate(-90 190.1 210.2)">R13</text>
<text x="192" y="210.2" transform="rotate(-90 192 210.2)">10K</text>
<text x="85.1" y="220.6">C11</text>
<text x="95.3" y="220.6">C10</text>
<text x="105.4" y="220.6">C9</text>
<text x="147.8" y="220.6">GND</text>
<text x="85.1" y="223.1">0.1u</text>
<text x="95.3" y="223.1">0.1u</text>
<text x="105.4" y="223.1">0.1u</text>
<text x="184.8" y="227.6">VCC</text>
<text x="80.5" y="229.5">GND</text>
<text x="90.7" y="229.5">GND</text>
<text x="100.8" y="229.5">GND</text>
<text x="177.1" y="230.1">R15</text>
<text x="177.7" y="232">1K</text>
<text x="193.7" y="233.3">Q1A</text>
<text x="193.7" y="235.8">BC857BS</text>
<text x="215.9" y="234.5">J6</text>
<text x="215.9" y="237.1">LED</text>
<text x="184.8" y="244.1">VCC</text>
<text x="177.1" y="246.6">R16</text>
<text x="177.7" y="248.5">1K</text>
<text x="193.7" y="249.8">Q1B</text>
<text x="204.1" y="247.1" transform="rotate(-90 204.1 247.1)">R10</text>
<text x="206.6" y="247" transform="rotate(-90 206.6 247)">150</text>
<text x="193.7" y="252.3">BC857BS</text>
<text x="206.2" y="254.9">GND</text>
<text x="200.2" y="262.5">ACT</text>
<text x="207.6" y="262.5">150</text>
<text x="200.6" y="265">D2</text>
<text x="207.6" y="265">R17</text>
<text x="213.9" y="264.4">GND</text>
</g>
<g font-size="1.8" fill="#000084">
<text x="103.6" y="63.1">D[0..15]</text>
<text x="193" y="61.9">B_D[0..15]</text>
<text x="329.1" y="63.1">B_D[0..15]</text>
<text x="103.7" y="185">A[1..23]</text>
</g>
<g font-size="1.8" fill="#0f0f0f">
<text x="134.5" y="64.4">D9</text>
<text x="162.6" y="64.4">B_D9</text>
<text x="134.5" y="69.5">D8</text>
<text x="134.5" y="67">D2</text>
<text x="162.6" y="67">B_D2</text>
<text x="162.6" y="69.5">B_D8</text>
<text x="134.5" y="74.6">D7</text>
<text x="134.5" y="72">D3</text>
<text x="134.5" y="77.1">D4</text>
<text x="162.6" y="77.1">B_D4</text>
<text x="162.6" y="72">B_D3</text>
<text x="162.6" y="74.6">B_D7</text>
<text x="134.5" y="79.7">D6</text>
<text x="134.5" y="82.2">D5</text>
<text x="162.6" y="79.7">B_D6</text>
<text x="162.6" y="82.2">B_D5</text>
<text x="95.2" y="87.3">KEY_PW_1</text>
<text x="95.2" y="100">KEY_PW_2</text>
<text x="233.1" y="100">B_~{RESET}</text>
<text x="286.5" y="100">B_~{RESET}</text>
<text x="235.2" y="102.5">B_D15</text>
<text x="235.2" y="107.6">B_D13</text>
<text x="235.2" y="105.1">B_D14</text>
<text x="254" y="102.5">B_D0</text>
<text x="254" y="105.1">B_D1</text>
<text x="254" y="107.6">B_D2</text>
<text x="288.5" y="102.5">B_D15</text>
<text x="288.5" y="107.6">B_D13</text>
<text x="288.5" y="105.1">B_D14</text>
<text x="307.3" y="107.6">B_D2</text>
<text x="307.3" y="102.5">B_D0</text>
<text x="307.3" y="105.1">B_D1</text>
<text x="235.2" y="110.1">B_D12</text>
<text x="235.2" y="112.7">B_D11</text>
<text x="254" y="110.1">B_D3</text>
<text x="254" y="112.7">B_D4</text>
<text x="288.5" y="112.7">B_D11</text>
<text x="288.5" y="110.1">B_D12</text>
<text x="307.3" y="110.1">B_D3</text>
<text x="307.3" y="112.7">B_D4</text>
<text x="133.3" y="119">D15</text>
<text x="162.6" y="119">B_D15</text>
<text x="235.2" y="115.2">B_D10</text>
<text x="236.4" y="117.8">B_D9</text>
<text x="254" y="115.2">B_D5</text>
<text x="254" y="117.8">B_D6</text>
<text x="288.5" y="115.2">B_D10</text>
<text x="289.7" y="117.8">B_D9</text>
<text x="307.3" y="117.8">B_D6</text>
<text x="307.3" y="115.2">B_D5</text>
<text x="133.3" y="121.6">D14</text>
<text x="133.3" y="124.1">D13</text>
<text x="162.6" y="121.6">B_D14</text>
<text x="162.6" y="124.1">B_D13</text>
<text x="236.4" y="120.3">B_D8</text>
<text x="254" y="122.8">KEY_PW_1</text>
<text x="254" y="120.3">B_D7</text>
<text x="289.7" y="120.3">B_D8</text>
<text x="307.3" y="122.8">KEY_PW_2</text>
<text x="307.3" y="120.3">B_D7</text>
<text x="133.3" y="126.7">D12</text>
<text x="133.3" y="129.2">D11</text>
<text x="134.5" y="131.7">D0</text>
<text x="162.6" y="129.2">B_D11</text>
<text x="162.6" y="126.7">B_D12</text>
<text x="162.6" y="131.7">B_D0</text>
<text x="234.2" y="127.9">B_~{IOWR}</text>
<text x="234.4" y="130.5">B_~{IORD}</text>
<text x="287.5" y="127.9">B_~{IOWR}</text>
<text x="287.7" y="130.5">B_~{IORD}</text>
<text x="133.3" y="134.3">D10</text>
<text x="134.5" y="136.8">D1</text>
<text x="162.6" y="134.3">B_D10</text>
<text x="162.6" y="136.8">B_D1</text>
<text x="235.5" y="133">IORDY 27</text>
<text x="288.9" y="133">IORDY 27</text>
<text x="232.7" y="138.1">~{IDE1_IRQ}</text>
<text x="237.2" y="143.2">I_A0</text>
<text x="237.2" y="140.6">I_A1</text>
<text x="255.3" y="143.2">I_A2</text>
<text x="286" y="138.1">~{IDE2_IRQ}</text>
<text x="290.6" y="143.2">I_A0</text>
<text x="290.6" y="140.6">I_A1</text>
<text x="307.3" y="143.2">I_A2</text>
<text x="230.9" y="145.7">~{IDE1_CS0B}37</text>
<text x="231.6" y="148.2">~{IDE_ACT_1}</text>
<text x="254" y="145.7">~{IDE1_CS1B}</text>
<text x="284.3" y="145.7">~{IDE2_CS0B}37</text>
<text x="284.9" y="148.2">~{IDE_ACT_2}</text>
<text x="307.3" y="145.7">~{IDE2_CS1B}</text>
<text x="129.6" y="183.8">~{IDE_ACT}</text>
<text x="162.6" y="183.8">~{LED}</text>
<text x="133.4" y="186.3">A10</text>
<text x="133.4" y="191.4">A11</text>
<text x="134.7" y="188.9">A9</text>
<text x="162.6" y="191.4">I_A2</text>
<text x="162.6" y="186.3">I_A1</text>
<text x="162.6" y="188.9">I_A0</text>
<text x="162.6" y="196.5">B_~{IOWR}</text>
<text x="162.6" y="194">B_~{IORD}</text>
<text x="133.5" y="199">~{RST}</text>
<text x="162.6" y="199">B_~{RESET}</text>
</g>
<g font-size="1.8" fill="#a90000">
<text x="138.4" y="64.5">18</text>
<text x="149.6" y="61" transform="rotate(-90 149.6 61)">20</text>
<text x="159.3" y="64.5">2</text>
<text x="138.4" y="67.1">17</text>
<text x="138.4" y="69.6">16</text>
<text x="159.3" y="67.1">3</text>
<text x="159.3" y="69.6">4</text>
<text x="138.4" y="72.1">15</text>
<text x="138.4" y="74.7">14</text>
<text x="138.4" y="77.2">13</text>
<text x="159.3" y="72.1">5</text>
<text x="159.3" y="74.7">6</text>
<text x="159.3" y="77.2">7</text>
<text x="138.4" y="79.8">12</text>
<text x="138.4" y="82.3">11</text>
<text x="159.3" y="79.8">8</text>
<text x="159.3" y="82.3">9</text>
<text x="92.6" y="84.8">1</text>
<text x="92.6" y="87.4">2</text>
<text x="158.7" y="89.9">19</text>
<text x="159.3" y="87.4">1</text>
<text x="92.6" y="97.5">1</text>
<text x="92.6" y="100.1">2</text>
<text x="149.6" y="96.6" transform="rotate(-90 149.6 96.6)">10</text>
<text x="242.5" y="100.1">1</text>
<text x="251.4" y="100.1">2</text>
<text x="295.8" y="100.1">1</text>
<text x="304.7" y="100.1">2</text>
<text x="242.5" y="102.6">3</text>
<text x="242.5" y="105.2">5</text>
<text x="242.5" y="107.7">7</text>
<text x="251.4" y="102.6">4</text>
<text x="251.4" y="105.2">6</text>
<text x="251.4" y="107.7">8</text>
<text x="295.8" y="102.6">3</text>
<text x="295.8" y="105.2">5</text>
<text x="295.8" y="107.7">7</text>
<text x="304.7" y="102.6">4</text>
<text x="304.7" y="105.2">6</text>
<text x="304.7" y="107.7">8</text>
<text x="241.9" y="112.8">11</text>
<text x="242.5" y="110.2">9</text>
<text x="250.8" y="110.2">10</text>
<text x="250.8" y="112.8">12</text>
<text x="295.2" y="112.8">11</text>
<text x="295.8" y="110.2">9</text>
<text x="304.1" y="110.2">10</text>
<text x="304.1" y="112.8">12</text>
<text x="138.4" y="119.1">18</text>
<text x="149.6" y="115.6" transform="rotate(-90 149.6 115.6)">20</text>
<text x="159.3" y="119.1">2</text>
<text x="241.9" y="115.3">13</text>
<text x="241.9" y="117.9">15</text>
<text x="250.8" y="115.3">14</text>
<text x="250.8" y="117.9">16</text>
<text x="295.2" y="115.3">13</text>
<text x="295.2" y="117.9">15</text>
<text x="304.1" y="115.3">14</text>
<text x="304.1" y="117.9">16</text>
<text x="138.4" y="121.7">17</text>
<text x="138.4" y="124.2">16</text>
<text x="159.3" y="121.7">3</text>
<text x="159.3" y="124.2">4</text>
<text x="241.9" y="120.4">17</text>
<text x="241.9" y="122.9">19</text>
<text x="241.9" y="125.5">21</text>
<text x="250.8" y="120.4">18</text>
<text x="250.8" y="122.9">20</text>
<text x="250.8" y="125.5">22</text>
<text x="295.2" y="120.4">17</text>
<text x="295.2" y="122.9">19</text>
<text x="295.2" y="125.5">21</text>
<text x="304.1" y="120.4">18</text>
<text x="304.1" y="122.9">20</text>
<text x="304.1" y="125.5">22</text>
<text x="138.4" y="126.7">15</text>
<text x="138.4" y="129.3">14</text>
<text x="138.4" y="131.8">13</text>
<text x="159.3" y="126.7">5</text>
<text x="159.3" y="129.3">6</text>
<text x="159.3" y="131.8">7</text>
<text x="241.9" y="128">23</text>
<text x="241.9" y="130.6">25</text>
<text x="250.8" y="128">24</text>
<text x="250.8" y="130.6">26</text>
<text x="295.2" y="128">23</text>
<text x="295.2" y="130.6">25</text>
<text x="304.1" y="128">24</text>
<text x="304.1" y="130.6">26</text>
<text x="138.4" y="134.4">12</text>
<text x="138.4" y="136.9">11</text>
<text x="159.3" y="134.4">8</text>
<text x="159.3" y="136.9">9</text>
<text x="241.9" y="135.6">29</text>
<text x="250.8" y="133.1">28</text>
<text x="250.8" y="135.6">30</text>
<text x="295.2" y="135.6">29</text>
<text x="304.1" y="133.1">28</text>
<text x="304.1" y="135.6">30</text>
<text x="159.3" y="142">1</text>
<text x="241.9" y="138.2">31</text>
<text x="241.9" y="140.7">33</text>
<text x="241.9" y="143.3">35</text>
<text x="250.8" y="138.2">32</text>
<text x="250.8" y="140.7">34</text>
<text x="250.8" y="143.3">36</text>
<text x="295.2" y="138.2">31</text>
<text x="295.2" y="140.7">33</text>
<text x="295.2" y="143.3">35</text>
<text x="304.1" y="138.2">32</text>
<text x="304.1" y="140.7">34</text>
<text x="304.1" y="143.3">36</text>
<text x="158.7" y="144.5">19</text>
<text x="241.9" y="148.3">39</text>
<text x="250.8" y="145.8">38</text>
<text x="250.8" y="148.3">40</text>
<text x="295.2" y="148.3">39</text>
<text x="304.1" y="145.8">38</text>
<text x="304.1" y="148.3">40</text>
<text x="149.6" y="151.2" transform="rotate(-90 149.6 151.2)">10</text>
<text x="149.6" y="177.8" transform="rotate(-90 149.6 177.8)">20</text>
<text x="81.2" y="181.4">1</text>
<text x="81.2" y="183.9">2</text>
<text x="138.4" y="181.4">18</text>
<text x="138.4" y="183.9">17</text>
<text x="159.3" y="181.4">2</text>
<text x="159.3" y="183.9">3</text>
<text x="138.4" y="186.4">16</text>
<text x="138.4" y="189">15</text>
<text x="138.4" y="191.5">14</text>
<text x="159.3" y="186.4">4</text>
<text x="159.3" y="189">5</text>
<text x="159.3" y="191.5">6</text>
<text x="138.4" y="194.1">13</text>
<text x="138.4" y="196.6">12</text>
<text x="159.3" y="194.1">7</text>
<text x="159.3" y="196.6">8</text>
<text x="138.4" y="199.1">11</text>
<text x="159.3" y="199.1">9</text>
<text x="158.7" y="206.8">19</text>
<text x="159.3" y="204.2">1</text>
<text x="205.7" y="209.3">2</text>
<text x="149.6" y="213.4" transform="rotate(-90 149.6 213.4)">10</text>
<text x="197.4" y="211.8">3</text>
<text x="205.7" y="214.4">1</text>
<text x="183.4" y="233.4">2</text>
<text x="190.2" y="230.6" transform="rotate(-90 190.2 230.6)">1</text>
<text x="210.7" y="233.4">3</text>
<text x="210.7" y="230.9">4</text>
<text x="190.2" y="238.2" transform="rotate(-90 190.2 238.2)">6</text>
<text x="210.7" y="238.5">1</text>
<text x="210.7" y="236">2</text>
<text x="183.4" y="249.9">5</text>
<text x="190.2" y="247.1" transform="rotate(-90 190.2 247.1)">4</text>
<text x="190.2" y="254.7" transform="rotate(-90 190.2 254.7)">3</text>
</g>
<g font-size="1.8" fill="#725600">
<text x="71.9" y="143.1">~{I_BUFOE}</text>
<text x="76.9" y="140.6">R~{W}</text>
<text x="70.7" y="146.9">~{IDE1_CS0}</text>
<text x="70.7" y="152">~{IDE1_CS1}</text>
<text x="70.7" y="159.6">~{IDE2_CS0}</text>
<text x="70.7" y="163.4">~{IDE2_CS1}</text>
<text x="176.7" y="182.5">~{IDE_OFF}</text>
<text x="75" y="197.7">~{IOWR}</text>
<text x="75.1" y="195.2">~{IORD}</text>
<text x="325.3" y="197.7">B_~{IOWR}</text>
<text x="325.3" y="195.2">B_~{IORD}</text>
<text x="76.2" y="200.3">~{RST}</text>
</g>
<g font-size="1.8" fill="#0000c2">
<text x="187.4" y="267.6">Resistor</text>
<text x="191.1" y="269.6">Target</text>
<text x="196.2" y="267.6">value</text>
<text x="198.2" y="269.6">brightness</text>
<text x="202.4" y="267.6">may</text>
<text x="207.4" y="267.6">vary</text>
<text x="209.2" y="269.6">is</text>
<text x="212" y="269.6">around</text>
<text x="212.4" y="267.6">depending</text>
<text x="219.7" y="269.6">20mcd</text>
<text x="223.3" y="267.6">on</text>
<text x="226.8" y="267.6">LED</text>
</g>
</svg>
